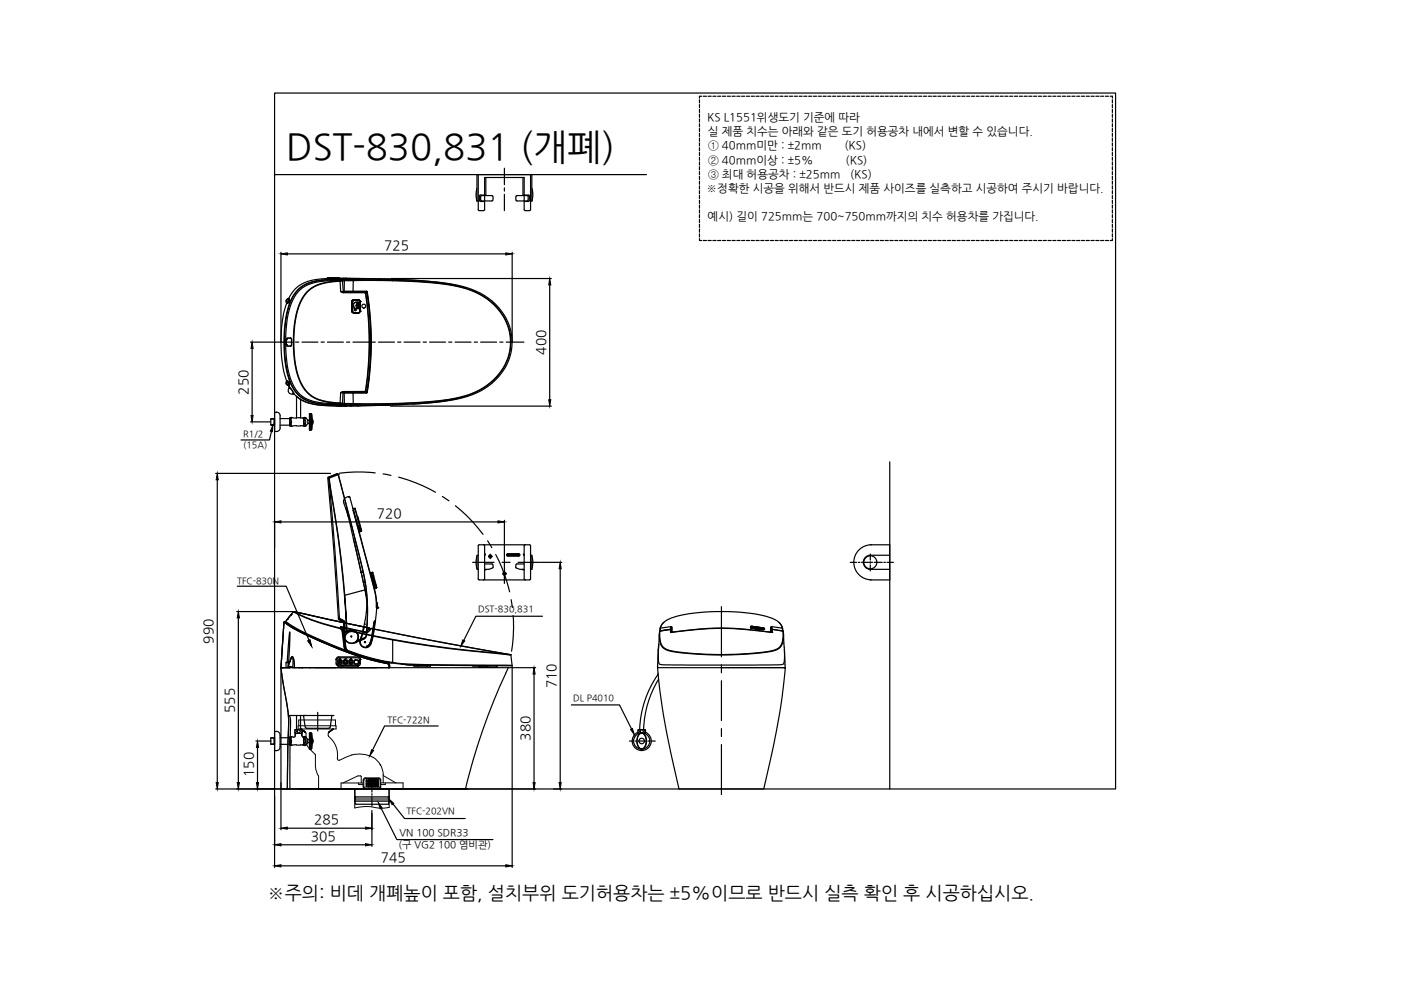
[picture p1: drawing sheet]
<svg xmlns="http://www.w3.org/2000/svg" width="297mm" height="210mm" viewBox="0 0 297 210" stroke-linecap="round" stroke-linejoin="round" font-family="sans-serif">
<!-- layer: 0 -->
<g fill="none" stroke="#000" stroke-width=".25">
<path d="M59.6 53.5v18.9M60.9 53.8h46.3M82.9 59.1h34M108.6 53.5v18.9M53.1 72.5h5.2M53.5 73.9v14.2M116.6 60.4v24.4M53.1 89.5h4.2M57.6 91.5l-.5 1.8h-6M82.8 86.1h34.1M45.7 100.4h24.4M46.1 101.7v64.2"/>
<path d="M58.2 110.3v5.9M59.6 110.7h46M69.6 101.2l2.2 30.1 1.1 .6M69.6 101.2l2-.8 .1 .1v.1l-2 .9 1.8 22.2 .5 7.4-.2 .2M69.8 101.4l.9 6.4a211.9 211.9 0 0 1 2.3 18.4h.1M69.8 101.4l1 6.5a213.8 213.8 0 0 1 2.3 18.3M71.6 100.4l-2 .8M71.7 100.6l2.4 9.2a132.8 132.8 0 0 1 3.5 15.2l-4.5 1.2M71.7 100.6h.1M71.7 100.6l2.9 11a95.2 95.2 0 0 1 3.1 13.4M73.1 106.6h.1M73.3 107.6l.7 2.8 2.6 10.9"/>
<path d="M73.9 105.3h.3l.6 2.5h.5M73.9 105.3a1.01 1.01 0 0 0-1 1.4l.9 2.8M73.9 105.3l.1 .2M74.9 108.1l3.7 14.2a20.2 20.2 0 0 1 1.2 5.4v1.1M74.9 108.1l4.7 17.5 .3 3.2M74.9 114.2l2.7 12.1M74.9 108l1 3.6M75.3 107.9l.9 3.5M75.3 107.9l-.4 .2M75.3 107.8v.1M75.3 107.8l1 3.6M75.8 109.6l.1 .1 .3 1"/>
<path d="M75.9 111.6h-.1M75.9 111.6l.2 .8h.2M76.1 112.4l.1 .4M76.2 112.4l-.1 .1M76.2 110.7l.5 1.8-.1 .1M76.2 110.7l-.1 .1M76.2 111.4l-.4 .2M76.2 111.4v.1M76.2 111.4l.3 .9M76.3 112.4l-.2-.9 .3 1.2M76.3 112.4l.2-.1 .1 .3M76.3 111.4l-.4 .2"/>
<path d="M76.3 112.4l.1 .3M76.3 111.4h-.1M76.4 112.7l-.2 .2M76.6 112.6l-.2 .1M76.6 112.2l-.1 .1M79.6 100.3l-1.1-.1a31.9 31.9 0 0 0-6.5 .1M81.2 100.5l1.7 .3M84.5 101.2l3.6 1.2 4.2 2M93.8 105.3l1.4 .9M96.5 107.2l.1 .1a33.2 33.2 0 0 1 5.8 6M100.2 119.2h4.6M103.4 114.7l.9 1.4"/>
<path d="M105.1 117.6a32.4 32.4 0 0 1 2.9 7.9M106.5 119.2h1.6M106.9 110.3v4.3M106.9 114.7v9M109.8 119.2h4.6M114.5 119.2h4.6M50.2 129.7h12M50.3 124.3h10.4l4.8 11.4M50.5 131v34.9M71.8 131.3l1.1 .6M71.8 131.3h.1M72 131.2l1.1 .5"/>
<path d="M72 131.1l.7 .4 .4 .4M72.8 132l.2 3a1.55 1.55 0 0 0 2 1.4M72.8 132h.1M72.9 131.9v.1M72.9 131.9h.1M72.9 131.9l-.1 .1M72.9 132l.2 2.9a1.51 1.51 0 0 0 1.9 1.4M72.9 131.9l.2-.1-.1 .1M72.9 131.9l.1 .1M73 132h-.1M73 131.9l.1 2.1h.1M73 131.9v.1"/>
<path d="M73.1 131.9h-.1M73.1 131.9l.1 2M73.1 126.2l.5 7.6-.6-7.6M73.2 133.9l-.1 .1a2.12 2.12 0 0 1 2.3 0 1.32 1.32 0 0 1-.4 2.3M73.2 133.9h.1M73.2 134a1.91 1.91 0 0 1 2.5 .2 1.39 1.39 0 0 1-.6 2.1M73.6 133.9h-.4M73.6 133.8l.6-.2a1.44 1.44 0 0 1 1.5 .6 1.44 1.44 0 0 1 .1 1.6M73.6 133.8v.1M75.3 136.2h.1M75.5 136.2h-.2M75.5 136.1v.1"/>
<path d="M75.8 135.8h.1M75.8 135.8l-.5 .4M76.4 135.7h.1M76.6 121.3h.1M76.6 121.3v.1M76.6 121.4h.1M76.6 121.4l.5 2.1M76.7 134.8l-.2 .6M77.1 135.5h.1M77.1 123.4h.1M77.1 123.5a17.2 17.2 0 0 1-.1 10l-.3 1.2M77.1 123.4v.1"/>
<path d="M77.1 123.5h.1M77.1 132.9h.1l-.5 2.1a1.37 1.37 0 0 0 .4 2.2h.6a.99 .99 0 0 1-1.4-.7v-.7zM77.4 132.3h.1M77.5 135.1l-.3 .3-1.7 .7M77.5 135.1h.1M77.6 134.7l-.1 .4-1.7 .7M77.7 134.7h.1M77.7 125l.2 4.9-.3 4.8M77.7 125l.2 4.8-.2 4.9M77.7 134.7l-.4 .7-1.8 .8M77.7 137.2h.1M77.8 137.2h-.1"/>
<path d="M77.8 137.2h.1M77.8 137l.6-.5-.6 .5M77.8 137.2v.1M77.8 137.1v.1M77.8 137.1h.1M77.8 137.1l-.1 .1M77.9 137.2h-.1M78.4 121.3l.3 .1M78.6 121.4l.2 .9M78.6 136.5v.1M78.7 121.4l.7 2.7 .3-.2M78.7 121.4h.1"/>
<path d="M78.8 122.3l.5 1.8h.1M78.8 122.3l.1-.1 .5 1.9M78.8 122.2l-.1 .1M78.9 121.3l.2 .9h-.2l-.2-.8M78.9 121.3l-.2 .1M78.9 121.3l.2 .1 .1 .7M79.1 122.2l.7 2.5M79.2 124.1l.3 .7M79.2 132.4h.1M79.2 122.1l.7 2.4M79.3 122.1h-.2M79.3 132l-.1 .4a12.7 12.7 0 0 1-.8 4.1"/>
<path d="M79.4 131.9l-.1 .5a12.9 12.9 0 0 1-.9 4.1M79.4 131.9l-.1 .5a11.6 11.6 0 0 1-1 4.3l-.5 .4 .1 .1M79.4 131.9l-.1 .1M79.4 131.7v.2M79.4 124.1l.2 .7M79.4 131.6v.3M79.5 131.8v.2a11.4 11.4 0 0 1-1.2 4.9l-.4 .3M79.6 131.8l-.2 .1M79.6 131.8l-.1 .3a10.9 10.9 0 0 1-1.2 4.9l-.4 .3M79.6 131.8h-.1M79.6 124.8l-.2 .1M79.8 128.8h.1"/>
<path d="M79.8 124.7l-.2 .1M79.8 127.8h.1M79.9 128.8l.2 .1M79.9 128.7h.1M79.9 128.8v.1M79.9 127.8h.1M79.9 128.9h.1M79.9 124.5l-.1 .2M79.9 128.9v-1.1l.2 1.1M80 128.1l.1 .7M80.1 128.8h.1M80.1 128.9l-.3 .2-.2 2.7"/>
<path d="M108.4 127.1l.2 1.7M108.8 130.5l.1 1a33.9 33.9 0 0 1-.4 6.6M118.8 120.6v45.3M153 128.6v10.7M54.3 157.1h3.2M54.6 158.5v7.4M59.6 141.7v34.2M59.6 141.6h48.2M61.1 151.7h3.6M64.7 154.1l.3 .3M67.4 151v.6M67.4 151.7v.1"/>
<path d="M67.4 151.9v.5M67.4 152.5v.1M67.4 152.7v.5M67.4 153.4v.1M67.4 153.5v.6M67.4 154.2v.1M67.4 154.4v.6M70 154.1l-.3 .3M107.9 141.6h5.7M108.6 141.1v42.8M113.2 142.9v23M153 140.9v1.7"/>
<path d="M153 144.3v8.5M153 154.5v1.7M153 157.9v10.6M45.7 167.3h15.1M58.2 167.4v16.5M59.6 165.9v1.4h1.3M59.6 179.1h17.9M60.9 175.6h16.6M61.9 167.3h36.4M63.3 167.3h50.3M75.2 167.3l.1 1.6h.1M75.2 169.9h.2"/>
<path d="M75.2 169.6h.2M75.3 169.9l.1 .6h6.9l.2-.6h-.2M75.4 169.2h-.1v.4M78.9 171.8v7.7M82.3 169.2h.2v.4h-.2M82.5 167.3v1.6h-.2M83.3 170.5l2.5 3h12.8M117.4 167.3h1.7M144 167.3h17.9M59.6 183.6h47.6"/>
<circle cx="74.5" cy="134.9" r=".12"/>
<circle cx="77.4" cy="136.1" r=".12"/>
</g>
<g fill="#000" stroke="#000" stroke-width=".21">
<path d="M59.6 53.8l1.3-.2v.5zM107.2 53.6l1.4 .2-1.4 .3zM53.5 72.5l.2 1.4h-.5zM116.6 59.1l.2 1.3h-.5zM53.2 88.1h.5l-.2 1.4zM57.9 90.1l-.1 1.4-.5-.1zM116.3 84.8h.5l-.2 1.3zM46.1 100.4l.2 1.3h-.5zM58.2 110.7l1.4-.3v.5zM105.6 110.4l1.3 .3-1.3 .2zM50.5 129.7l.3 1.3h-.5zM65.3 135.8l.4-.1 .3 1.3z"/>
<path d="M118.8 119.2l.2 1.4h-.5zM54.6 157.1l.2 1.4h-.4zM113.2 141.6l.3 1.3h-.5zM45.8 165.9h.5l-.2 1.4zM50.3 165.9h.5l-.3 1.4zM54.4 165.9h.4l-.2 1.4zM58.2 179.1l1.4-.2v.4zM59.6 175.6l1.3-.2v.4zM77.5 175.4l1.4 .2-1.4 .2zM77.5 178.9l1.4 .2-1.4 .2zM82.5 169.4l1 .9-.4 .3zM113 165.9h.5l-.3 1.4z"/>
<path d="M118.5 165.9h.5l-.2 1.4zM58.2 183.6l1.4-.3v.5zM107.2 183.3l1.4 .3-1.4 .2z"/>
</g>
<!-- layer: 4 -->
<g fill="none" stroke="#000" stroke-width=".25">
<path d="M101.1 39.9l-.2 1.4 .2 1.3M101.4 37v7.5M103 37.6v3.8h-1.2M110.9 37.6v3.8h1.2l.2 .2M112.5 37v7.5M112.8 39.9l.2 1.4-.2 1.3M101.1 42.6v-5.6h11.7v5.6h-.3M101.1 42.6h.3M101.4 44.4l.2 .2M101.6 44.7h.9M101.6 41.6v.9M101.6 42.5l.3 .2"/>
<path d="M101.8 42.7h1M101.9 41.4l-.3 .2M102.8 44.5v-6.9h8.3v6.9M102.8 44.4l-.3 .2M104.5 41.6v.6l-.1 .4h-2.3l-.2-.2v-.7l.2-.2h2.2l.2 .1M109.4 41.6v.6l.1 .4h2.3l.2-.2v-.7l-.2-.2h-2.2l-.2 .1M111.1 42.7h.9M111.2 44.4l.2 .2M111.3 44.7h1M112.2 41.6v.9M112.3 42.5l-.2 .2M112.5 44.4l-.2 .2"/>
<path d="M57.4 90.1h.8zM57.4 88.8v1.3M57.5 88.8h.7zM58.1 88.8v1.3M58.2 88.8v1.3M58.6 87.4h-.4v4.1h.4M58.6 87.4h.1M58.6 91.5h.1M58.6 87.4a.75 .75 0 0 1 .8 .7M59.4 88.2v2.5M59.4 88.8h2M59.4 90.7a.75 .75 0 0 1-.8 .8"/>
<path d="M61.4 90.3l.4 .1 .7-.1h1.9M61.5 90.3l.2-.4 .1 .5M61.6 89.1a.31 .31 0 0 1 .2 .3 .31 .31 0 0 1-.2 .3zM61.8 88.5l-.1 .4-.2-.3M62.9 84v4.6M63.7 84.6v4M64.4 88.6h.4l.5 .5M64.5 88.5l.1 .4 .2-.3M64.5 89.1a.32 .32 0 0 1 .3 .3 .32 .32 0 0 1-.3 .4zM64.8 90.3l-.2-.3-.1 .4M65.3 89.1v.7h.3M65.3 89.1h.1"/>
<path d="M65.3 89.8v.1M65.3 89.1h.3M65.3 89.8l-.5 .5-.3 .1-.1-.1v-1.7l-2.5-.1a.35 .35 0 0 0-.5 .3v1.5v-.2h-2M65.7 87.7h.1M65.7 87.7l-.1 3.5h.1M65.7 88.7h.2M65.7 90.2h.2M65.7 88.6h.2M65.7 87.7v3.5M65.7 88.1h.2M65.7 88h.2M65.7 87.9h.2"/>
<path d="M65.7 87.8h.2M65.7 90.4h.2M65.7 90.3h.2M65.7 89.9h.2M65.7 90h.2M65.7 90.1h.2M65.7 89.5h.2M65.7 89.6h.2M65.7 89.7h.2M65.7 89.8h.2M65.7 89.4h.2M65.7 89.3h.2"/>
<path d="M65.7 89.2h.2M65.7 89.1h.2M65.7 89h.2M65.7 88.9h.2M65.7 88.8h.2M65.7 88.5h.2M65.7 88.4h.2M65.7 88.3h.2M65.7 88.2h.2M65.7 90.8h.2M65.7 90.9h.2M65.7 91h.2"/>
<path d="M65.7 91.1h.2M65.7 90.5h.2M65.7 90.6h.2M65.7 90.7h.2M65.7 91.2h.1M65.9 87.8h.2l.1 1.7-.1 1.6h-.2M65.9 87.8v3.3M66 87.8v3.3M66.1 87.8v3.3M66.2 88.9l.2 .5-.2 .6M101.1 117.9l-.2 1.3 .2 1.4M101.4 117.7h-.3v3h.3"/>
<path d="M102.5 115.5l.3 .2v7l-.3 .2M102.8 117.5h.1v.2h-.1M102.8 119.6h1.5M104.3 119.5l.2 .2v.7l-.8 .3h-.9M107.4 117.5l.3-.1h2.3l.2 .3-.2 .2h-2.3l-.3-.1zM107.7 117.5h2.3M107.7 117.5l-.2 .2 .2 .1h2.3l.1-.1-.1-.2M109.6 119.6h1.5M109.6 119.5l-.2 .4v.5l.8 .3h.9M111.1 117.5h-.1v.2h.1M111.4 115.5l-.3 .2 .1 7 .2 .2M112.5 117.7h.3v3h-.3"/>
<path d="M112.8 117.9l.2 1.3-.2 1.4M184.5 115.5h4.1v7.5h-4.1M184.7 115.5a3.7 3.7 0 0 0-3.7 3.7 3.7 3.7 0 0 0 3.7 3.7M188.6 117.7h-4.1a1.49 1.49 0 0 0-1.5 1.5 1.49 1.49 0 0 0 1.5 1.5h4.1M101.6 123h10.7M101.6 122.9l-.2-.2v-7l.2-.2 10.8 .1 .1 7.1-.2 .2M103.1 120.7l-.3 .1M110.8 120.7l.3 .1M57.4 156.5l.8-.1-.8 .1v1.3h.8h-.8M58.1 156.4v1.4M59.4 158.4a.85 .85 0 0 1-1.2 .8v-4.1a.86 .86 0 0 1 1.2 .7v2.6M59.4 157.8h2"/>
<path d="M59.4 156.4h2M61.4 157.9l.3 .2 .8-.2h1.9M61.4 156.3v1.5M61.4 157.8h.1M61.5 158l.2-.4 .1 .5M61.6 156.8a.31 .31 0 0 1 .2 .3 .31 .31 0 0 1-.2 .3zM61.8 156.2l-.1 .4-.2-.4M62.5 154.8l.3 .3-.3 .3M62.7 155.5l-.1 .3M62.7 155.8l-.1 .1M62.9 154.7h-.3l-.1 .2 .1 .6M62.9 151.7v3h1.1l.1 .5-.1 .3"/>
<path d="M63.7 151.7v3M63.9 155.5l.1 .3M63.9 155.8l.1 .1M64.1 154.8l-.3 .3 .3 .3M64.2 156.3l.1 .1M64.3 156.4h.1M64.3 157.9h-.1M64.3 157.9h.1M64.3 156.3l-.2-.2-.1-.6h-1.4l-.1 .7h-.8l-.3 .1M64.4 156.3l-.1 .1M64.5 156.2l.1 .4 .2-.4M64.5 156.8a.32 .32 0 0 1 .3 .3 .32 .32 0 0 1-.3 .3z"/>
<path d="M64.8 158l-.2-.4-.1 .4M64.9 156.4l.3 .4M64.9 156.3l-.2-.1-.3 .1v1.7l.3 .1 .3-.3M65.2 156.8v.6h.4M65.2 157.4v.1M65.2 156.8h.4M65.3 157.5l-.3 .3M65.6 155.4v3.5zM65.7 155.4h.1M65.7 158.8h.1M65.7 156.5h.2M65.7 157.8h.2"/>
<path d="M65.7 156.4h.2M65.7 157.9h.2M65.7 156.3h.2M65.7 155.5h.2M65.7 156.8h.2M65.7 155.8h.2M65.7 155.7h.2M65.7 155.6h.2M65.7 155.4h.2M65.7 158h.2M65.7 158.1h.2M65.7 157.6h.2"/>
<path d="M65.7 157.7h.2M65.7 157.2h.2M65.7 157.3h.2M65.7 157.4h.2M65.7 157.5h.2M65.7 157.1h.2M65.7 157h.2M65.7 156.9h.2M65.7 156.7h.2M65.7 156.6h.2M65.7 156.2h.2M65.7 156.1h.2"/>
<path d="M65.7 156h.2M65.7 155.9h.2M65.7 158.5h.2M65.7 158.6h.2M65.7 158.8h.2M65.7 158.7h.2M65.7 158.2h.2M65.7 158.3h.2M65.7 158.4h.2M65.9 155.4l.1 .1a4.7 4.7 0 0 1 .1 2.8l-.1 .5M65.9 155.4v3.4M66 158.8h-.1"/>
<path d="M66.1 155.5v3.3M66.2 156.5l.2 .6-.2 .6M133.5 157.1h.8M134.7 157.1h.3M135.2 155.3a2.02 2.02 0 0 0-.7 3.1 2.02 2.02 0 0 0 3.1 0 2.02 2.02 0 0 0-.7-3.1M135.3 154.8l.2 .3-.2 .3M135.3 154.7h1.5l.1 .5-.1 .3M135.3 157.1h1.7M135.4 154.7l-.2 .5 .2 .3M135.4 155.5h.1M135.4 155.7a.79 .79 0 0 1 .9-.3 .79 .79 0 0 1 .6 .7 2.3 2.3 0 0 1-.5 2.6 .99 .99 0 0 1-1.3-1 2.47 2.47 0 0 1 .3-2zM135.5 155.5l-.2 .1"/>
<path d="M135.5 155.7a.76 .76 0 0 1 .8-.2 .76 .76 0 0 1 .5 .7 2.13 2.13 0 0 1-.6 2.6 1.44 1.44 0 0 1-1.1-2zM136.6 155.5l.1 .1M136.7 155.5h.1M136.8 154.8l-.2 .3 .2 .3M137.4 157.1h.3M138.1 157.1h.8M139.5 142.9a21.8 21.8 0 0 0-3.9 11.8M139.6 144a21.8 21.8 0 0 0-3.1 10.6"/>
<circle cx="103.9" cy="118" r=".33"/>
<circle cx="103.9" cy="118" r=".16"/>
<circle cx="184.5" cy="119.2" r="1.39"/>
<circle cx="107" cy="121.6" r=".33"/>
<circle cx="107" cy="121.6" r=".16"/>
<circle cx="63.3" cy="155.1" r=".33"/>
<circle cx="136" cy="155.1" r=".33"/>
<circle cx="136.1" cy="157.1" r="1.73"/>
<circle cx="136.1" cy="157.1" r=".58"/>
</g>
<!-- layer: 1 -->
<g fill="none" stroke="#000" stroke-width=".25">
<path d="M68.2 59.4a7.1 7.1 0 0 0-7 5.4 29 29 0 0 0 .4 16.5 7.1 7.1 0 0 0 6.6 4.4M68.2 59.4h.1M68.3 59.4a7 7 0 0 0-6.6 4.4 28 28 0 0 0 0 17.5 6.7 6.7 0 0 0 5.6 4.2l1 .1M69 59.2h.1M69 59.2h.2M69.1 59.1h.2M69.2 59.1h.1M69.2 59.2h.1M69.2 59.1v.1M69.2 59.1l-.2 .1M69.2 59.4h.1M69.3 59.1h.1"/>
<path d="M69.3 59.2h.1M69.3 59.1a9.1 9.1 0 0 0-6.7 2.2l-1.4 2M69.3 59.1l.1 .1M69.3 59.4h.1M69.3 59.2h-.1M69.4 59.2h.8M69.4 59.1h.1M69.4 59.1v.1M69.4 59.1l.1 .1M69.4 59l-.1 .1M69.5 59h.3M69.5 59.2h.7"/>
<path d="M69.5 59l.1 .1M69.5 59.2h-.1M69.5 59h.1M69.6 59.1h.5M69.6 59.1l-.1 .1M69.6 59.1h.1M69.8 58.9l-.5 .2M70.1 59.1l.1 .1M70.2 59.2h.1M70.3 59.1h-.4M71.4 58.9l.6 .1M71.4 59h-1.9"/>
<path d="M71.4 59h.4M71.4 58.9h.4M71.4 58.9v.1M71.6 59h.2M71.6 59l.4 .1M71.6 59l-1.5 .1M71.7 59.1h.1M71.7 59.1l-1.5 .1M71.7 59.2h-1.5M71.7 59h-2.1h2.2M71.7 59h.1M71.8 59l-2.2 .1"/>
<path d="M71.8 58.9v.1M71.8 59l.2 .1M71.8 58.9l.2 .1M71.8 58.9l-2.4 .1M72 59l10.5 .2M72 59h.1M72 59.1h-.3M72 59.1h.1M72 59h.4M72 59v.1M72 59.1l-.3 .1M72.1 59.5v.1"/>
<path d="M72.1 59.5a10 10 0 0 0-7 2.3 13.1 13.1 0 0 0-2.8 8.3 21.3 21.3 0 0 0 1.7 11.7 7.1 7.1 0 0 0 5.8 3.5l2.3 .2M72.1 59.6a10.1 10.1 0 0 0-6.9 2.3 13.1 13.1 0 0 0-2.8 8.2 21.1 21.1 0 0 0 1.7 11.7 6.9 6.9 0 0 0 5.7 3.4l2.3 .2M72.1 59.6l.1 2.2M72.4 59.1h.5M72.4 59.1h.1M72.5 59.5l.1 .1M72.5 59.5h-.4M72.6 59.1h.6M72.6 59.6h-.5M72.6 59.6l.2 2.2M72.6 59.1h.1M72.6 59.1h.3"/>
<path d="M72.6 59.1h-.2M72.8 59l-.4 .1M72.8 59l.4 .1M72.8 59l3.1 .1M72.9 59.1h.1M72.9 59.4h.1M72.9 59.4l-.4 .1M72.9 59.4l.1 .1M72.9 59.1h3.5M72.9 59.1h.3M73 59.1h.1M73 59.1h.3"/>
<path d="M73 59.5h1.9M73 59.5h.1M73 59.7v2.1M73 59.5v.2M73 59.5l-.4 .1M73 59.4a17.2 17.2 0 0 0-8.3 1.3 8.5 8.5 0 0 0-3.7 6.2 28.4 28.4 0 0 0 .8 13.9 6.6 6.6 0 0 0 6 4.6l5.2 .2M73 59.5v.1M73.1 59.1h.1M73.1 59.4h-.1M73.1 59.4h1.8M73.1 59.2l-4.8 .2M73.1 59.4h.1"/>
<path d="M73.1 59.1h.3M73.2 59.1h.1M73.2 59.4h-.1M73.3 59.2l-.2 .2M73.3 59.1h.1M73.3 59.2h10M73.3 59.2h.1M73.3 59.1h-.2M73.3 59.1h.6M73.4 59.1h.1M73.5 59.1h.1M73.5 59.1h-.2"/>
<path d="M73.6 59.1h.7M73.6 59.1h.1M73.7 59.1h.1M74 59.1h.1M74 59.1h.3M74.1 59.1h.1M74.2 59.1h.1M74.3 59.1h.1M74.3 59.1h.2M74.4 59.1h-.1M74.5 59.1h1.4M74.5 59.1h.1"/>
<path d="M74.5 59.1h1M74.6 59.1h.1M74.7 59.1h.1M74.9 59.4h8.4M74.9 59.4v.1M75 59.1h.1M75.5 59.1h.1M75.5 59.1h-.3M75.7 59.1h.1M75.8 59.1h.1M75.9 59.1h.3M75.9 59.1h.5"/>
<path d="M75.9 59.1h.1M76.2 59.1h.1M76.2 59.1h.2M76.4 59.1h.1M82.5 59.2a65.3 65.3 0 0 1 15.4 1.6l1 .3M82.5 59.2h-10.9l-3.4 .2M83.3 59.2a60.5 60.5 0 0 1 15.7 1.8 12.7 12.7 0 0 1 9.5 10l.1 1.5M83.3 59.4a69.9 69.9 0 0 1 14.6 1.5 12.9 12.9 0 0 1 10.2 9.6l.2 2M83.3 59.4v.1M83.3 59.2v.2M83.3 59.5h-8.4v2.2M83.3 59.5a61.4 61.4 0 0 1 15.5 1.7 12.6 12.6 0 0 1 9.3 9.8l.1 1.5"/>
<path d="M60.7 72h.1M60.7 73.1h.1M60.7 64.1l.1 .2M60.7 73.1l.2 .3h.8M60.7 64.1l.1 .1M60.7 72v1.1M60.8 64.3a29 29 0 0 0 0 16.5M60.8 64.3v.1M60.8 64.2v.2M60.8 71.8l.8-.1 .2 .2v1.2l-.1 .3h-.7l-.2-.2zM60.9 64.2h.1M61.1 63.4l-.4 .3v.4"/>
<path d="M61.1 64.1l-.3 .1M61.1 64.1l-.2 .2M61.1 64.1h.1M61.1 63.4v.1M61.1 63.4l-.4 .3 .1 .5M61.1 63.4l-.3 .3v.4M61.2 63.4l.1 .3M61.2 63.4h.1M61.2 63.4l-.1 .1M61.2 63.4l.1 .2M61.2 63.3l-.1 .1M61.2 63.3h.1"/>
<path d="M61.2 63.4a.48 .48 0 0 1 .2 .6 .48 .48 0 0 1-.5 .3M61.3 63.3l-.2 .1M61.3 63.3l-.1 .1M61.3 63.7l.1 .2-.3 .2M61.3 63.6l.1 .5h-.3M61.3 63.6v.1M61.3 63.6l.1 .4-.3 .1M61.7 71.7h-.8l-.2 .3M72.2 61.8l.6 .3h4.4l.3 .1M72.2 61.8l.6 .2M72.8 61.8l.2 .2M72.8 61.8h-.6"/>
<path d="M72.8 62h.2M72.8 62l.1 .1M73 61.8h-.2M73 61.8h1.8M73.2 61.8l.2 .1M74.2 62h-.3h.3M74.2 62h.1M74.2 61.9l-1.2 .1M74.2 61.9v.1M74.2 61.9h3.6M74.2 62l.1 .1M74.3 61.9l-.1-.1v.1"/>
<path d="M74.3 62h.6h-.4M74.5 62h.1M74.6 66l.1 .3M74.6 63.9v2.1M74.6 66l.4 .3M74.6 63.9h.1M74.6 66h.1M74.7 63.9h.1M74.7 66h.1M74.7 66v.2M74.7 63.9v2.1M74.8 61.8l3 .1"/>
<path d="M74.9 61.7l-.1 .1M74.9 61.7l-1.9 .1M74.9 61.7h2.8M74.9 63.6l-.3 .3M75 63.6h.1M75 66.3h.1M75 66.3h1M75 63.6l-.4 .3M75.2 65.6h.1M75.3 65.7h.1M75.3 65.5l-.1 .1M75.3 65.5h.1"/>
<path d="M75.4 65.7l-.1 .1M75.5 64.9h.1M75.5 64.9a.27 .27 0 0 1 .3-.1 .27 .27 0 0 1 .2 .3 .49 .49 0 0 0-.6 .6M75.6 65.3l.1-.2 .2 .3zM75.6 64.8v-.3l.4-.2-.1-.2a.65 .65 0 0 0-.7 .1 .65 .65 0 0 0-.2 .7l.3 .9M75.6 64.8l-.1 .1M75.7 64.8l.3-.1-.2-.3h.2l-.1-.3a.78 .78 0 0 0-.9 .3 .78 .78 0 0 0 .1 .9l.2 .5M75.7 64.8h.3v.3h-.3l.3 .1v.2h-.5l-.1 .3M75.7 64.5h.2v.2zM75.7 64.6h.1M76 63.6h-1l-.4 .3M76 66.3h.1"/>
<path d="M76 63.6h.1M76 63.6h-1.1l-.2 .3M76 63.6l.3 .3M76 63.6l.4 .3M76 63.6h-1M76 66.3l.4-.3-.2 .3-1.2 .1M76.3 63.9h.1M76.3 66h.1M76.3 66l-.1 .2M76.3 63.9v2.1M76.3 66l-.3 .3M76.4 63.9v2.1"/>
<path d="M76.4 63.9h.1M77.3 62.1l.2 .1M77.5 62.2a74.2 74.2 0 0 1 .8 10.3M77.5 62.2a66.7 66.7 0 0 1 0 20.7M77.5 62.2h.3M77.6 62.2h-.1M77.7 61.7v.1M77.7 61.7l.2 .2M77.8 62h-5M77.8 61.9a69.1 69.1 0 0 1 0 21.3M77.9 61.9a66.9 66.9 0 0 1 .8 10.6M77.9 61.8l-.1 .1"/>
<path d="M78.3 72.5a74.2 74.2 0 0 1-.8 10.4M78.3 72.5h.4M78.7 72.5a67.4 67.4 0 0 1-.8 10.7M108.3 72.5a12.2 12.2 0 0 1-8.6 11 37.1 37.1 0 0 1-10.6 1.8l-5.8 .3M108.3 72.5a11.6 11.6 0 0 1-6.7 10.3 25.9 25.9 0 0 1-10.5 2.4l-7.8 .4M108.3 72.5h.3M108.6 72.5a11.9 11.9 0 0 1-7.7 10.9 32.7 32.7 0 0 1-11.7 2.2l-5.9 .2M60.7 80.9v.5l.4 .3M60.8 80.8l-.1 .1M60.8 80.9h-.1M60.8 80.9l-.1 .5 .4 .3M60.8 80.7v.2"/>
<path d="M60.8 80.7l.1 .2M60.8 80.7v.1M60.8 80.9v.5l.3 .2M60.9 80.9l.2 .1M60.9 80.9h.1M60.9 80.9a.4 .4 0 0 1 .5 .2 .4 .4 0 0 1-.2 .5l.1 .2M60.9 80.9h-.1M61.1 81a.27 .27 0 0 1 .3 .1 .27 .27 0 0 1-.1 .3M61.1 81.7l.1 .1M61.1 81h.1M61.1 81.7h.1M61.1 81l.3 .1-.1 .3 .1-.3-.3-.1"/>
<path d="M61.1 81.7l.2 .1M61.1 81.6v.1M61.1 81.6h.1M61.2 81.6h.1M61.2 81.6l.1 .2M61.2 81.8l.1 .2M61.2 81.8h.1M61.2 82.3l.5 .2 .2 .3 .2 .4v.3M61.2 82.3a.77 .77 0 0 0 0 .9 .77 .77 0 0 0 .9 .3M61.3 81.4l-.1 .2M61.3 82l1.1 1.6M61.3 82l-.1 .3"/>
<path d="M62.1 83.5l.3 .1M62.4 83.6a8.3 8.3 0 0 0 5.9 2.4l3.9 .1 10.3-.2M62.9 84a9.3 9.3 0 0 0 6.2 2h2.2M68.2 85.8l1.5 .1zM68.2 85.7l3.4 .2h10.9M68.3 85.6l4.8 .2v-.1M68.3 85.6l-.1 .1M69.7 85.8v.1M71.3 86l.5 .1M71.3 86h.2M71.3 86h.1M71.5 86h.3"/>
<path d="M71.5 86h.1M71.8 86h.1M71.8 86h-.5M71.8 85.9v.1M71.8 86v.1M71.8 86h1.4M71.8 86h.2M71.8 86h.4M71.9 86h.1M72 86h.1M72 86h.2h-.2M72 86h.2"/>
<path d="M72.1 86h-.1M72.1 85.5l.4 .1M72.1 85.4v.1M72.1 85.4l.5 .1M72.2 86h.1M72.2 83.3h.5M72.2 83.3l-.1 2.1M72.3 86h.1M72.4 86h-.2M72.5 86h.1M72.5 85.9v.1M72.5 86h-.3"/>
<path d="M72.5 85.6h.4M72.6 85.5l-.1 .1M72.6 85.5l.4 .1M72.7 83.3h.3M72.7 83.3l-.1 2.2M72.8 83.1h.1M72.8 83.1h5h-1M72.8 83.1l-.6 .2M72.9 83l-.1 .1M72.9 86h.1M72.9 86h-.4M72.9 83.1l-.2 .2"/>
<path d="M72.9 85.6h.1M72.9 83.1h.5M73 83.3v2M73 86h.1M73 86h.3M73 85.4v.2M73 85.6h-.1M73 85.6l.1 .1M73 85.5v.1M73 83.2v.1M73.1 86h.1M73.1 85.7l.2 .1"/>
<path d="M73.1 85.7h.1M73.1 85.6h.1M73.1 85.7l.2 .2M73.1 85.9h.2M73.1 86h.3M73.2 86h.1M73.3 85.8h.1M73.3 86h.1M73.3 86h1M73.4 86h.1M73.4 86h-.1M73.4 83.1h.8"/>
<path d="M73.4 83.1l-.2 .1M73.5 86h-.6M73.5 86h.1M74 83.1h.2zM74.2 86h.1M74.2 83.1h.1M74.2 83.1h.7zM74.2 83.1l2.8 .1M74.2 83.1v.1l.1-.1M74.3 83h-1.6l-.5 .3M74.3 86h.1M74.3 83l-.1 .1"/>
<path d="M74.3 86h.2M74.4 86h-.1M74.5 86h.1M74.5 86h.2M74.5 86h-.2M74.5 86h.3M74.6 86h-.1M74.8 83.2l-1.8 .1M74.9 85.7h-1.8M74.9 85.6h-1.9M74.9 85.6h.1M75.2 86h-.4"/>
<path d="M75.2 86h.1M75.2 86h.7M75.2 86h1M75.6 86h.1M75.8 86h.1M75.9 86h.1M75.9 86l-4.1 .1M76.2 86h-.3M76.2 85.9v.1M76.2 86h.2M76.4 86h-.2M76.4 86h-.5"/>
<path d="M76.4 86h-4.6M76.4 86h.1M76.5 83.2h.1M76.5 83.2h.4M76.6 83.1v.1M76.6 83.1l-.1 .1M76.8 83.1v.1M76.9 83.2h.1M77 83.2h.1M77.3 83l-.1 .1M77.5 82.9l-.3 .1h-2.9M77.5 82.8l.1 .1"/>
<path d="M77.5 82.9l-.3 .2M77.5 82.9h.3M77.7 83.2v.1M77.7 83.3h-2.8v2.3M77.8 83.2h-4.8M77.8 83.2h-.9M77.8 83.2h.1M77.9 83.2l-.2 .1M82.5 85.9h.1M83.3 85.6l-8.4 .1M83.3 85.8l-10 .1M83.3 85.6v.2"/>
<path d="M83.3 85.6h.1M83.3 85.6h-8.4M85.4 85.8l-9.6 .2M98.9 83.9a43.9 43.9 0 0 1-11.6 1.8M103.6 118h.7M103.9 117.5v.9M180.3 119.2h1.3M182 119.2h.3M182.7 119.2h1.6M184.5 117.5v1.2M184.5 119.1v.3M184.5 119.8v1.3"/>
<path d="M184.7 119.2h.3M185.4 119.2h1.7M187.4 119.2h.3M188.1 119.2h1.3M60.3 131.8l-.7 9.8M60.6 132.2l2.9 1.7 4.7 2.2M60.8 131.4l-.1 .2M61 131.3h.1M61 131.3h-.1M61.6 130.5h.1M61.6 130.5l-.6 .8M61.8 130.2l.4-.5 .4 .2a30.3 30.3 0 0 0 7.2 2.8l2.6 .8 .7 4.2"/>
<path d="M61.8 130.2l-1.2 1.5M61.8 130.2h.1M61.8 130.2l-.2 .3M61.8 130.2l-1.1 1.4M62.2 129.7l.5 .2a31.5 31.5 0 0 0 7.1 2.7l2.3 .6 .1-.3 .4 .2 .1 .3h.2l-.1-.3M67.5 135.7l1.3 .6M68.2 136.1a62.6 62.6 0 0 0 14 4.6 .67 .67 0 0 1 .3 .9M68.2 136.1l5.8 2.2M68.3 136l-5.8-2.7-2.2-1.5h.4a21.4 21.4 0 0 0 4.6 2.7l7.8 3.3M69.8 136.7v.1M70.2 136.9l1.8 .7M70.4 137h.1"/>
<path d="M71.3 139.8h.1M71.3 139.8v.9M71.6 139.6l4.4-.1a1.27 1.27 0 0 1 .2 1.2l-.2 .3h-4.3a1.28 1.28 0 0 1-.2-1.3zM71.7 140h.8v.7h-.8zM71.8 137.5v.1M71.8 139.3h4.1M71.8 139.3l-.5 .2v.3M72 139.6l.2 .2zM72.1 133.3l.4 .1 .1 .4 .1-.4 .5 3.7h-.2l-.5-3.3M72.2 133.4v.1M72.8 133.1l-.6-.2 5 1.1a1.11 1.11 0 0 0 1-.8l-15.9-3.5 16 3.5 .2 .3M72.8 133.1l1.7 .4"/>
<path d="M72.9 133l-.1 .1M72.9 137.1l.3 .5M72.9 133.4l.2 1.1M73 135.1h.1M73 135.6l.2 1.7M73.1 138v-.2l.9 .6M73.1 135.6h-.1M73.2 139.6l.1 .2zM73.2 137.6l.3 .5 .5 .3M73.2 137.6l-.1 .1 .1 .2M73.2 137.1h.1M73.3 137.6l.6 .7 .3 .1 .1-.2"/>
<path d="M73.3 137.2h-.1M73.5 137.9l-.3-.6a.96 .96 0 0 0 .7 .8v-.1M73.6 134.3a1.43 1.43 0 0 1 1.3-.4l8.4 1.8v4.8a41.9 41.9 0 0 1-9.6-2.6l-.4-.7a3.1 3.1 0 0 1 0-2.6zM73.9 138.3h.1M74 138.3l4 1.4 4 1M74 138.4h.1M74 138.4h.2M74.2 133.4v.1M74.3 133.3v.1M74.3 138.2l-.1 .2M74.3 139.6l.2 .2zM74.9 133.5l3 .6 .8-.9 10.6 2.2 18.9 3.4-1.6-.2a241.9 241.9 0 0 1-31.7-4.7z"/>
<path d="M74.9 133.5a1.63 1.63 0 0 0-1.9 2.1M74.9 133.9v-.1a1.57 1.57 0 0 0-1.9 1.8M75.9 139.3h.3l.2 .5M76.4 139.8h.1M76.4 139.8v.9M77.3 134h.1M77.4 134l.2 .1M77.5 134h.1M77.7 139.6l1.2 .3M77.9 134.1h-.1M78.5 133.5l-.2-.3-.8 .8M78.6 133.3l-.9 .8"/>
<path d="M78.7 133.2l14.7 3 14.7 2.6M83.3 135.6v.1a321.4 321.4 0 0 0 23.9 3l1.1 .2-.1-.1M106.6 121.7h.7M106.9 121.2v.9M108.2 138.8h.1M108.3 138.9l.3 2.2M139.7 136.6l-.3 5M139.8 134.4l-.2 5.4a.9 .9 0 0 0 .5 1.1l20.9 .1a16.2 16.2 0 0 0 5.1-.3l.2-2-.2-4.3M139.9 133.8l2.3-.3v.6a67.4 67.4 0 0 1 21.5 0v-.6l2.3 .3a3.4 3.4 0 0 1-1.5 3.9l-.2 .1a67.2 67.2 0 0 1-21.5 .3 2.85 2.85 0 0 1-2.9-3.4zM140 133.2l2.4-.3 .1 1.1h.1M140 133.2v.6M140.7 132l-.4 .5-.4 .7"/>
<path d="M142.2 133.4v.1M142.2 134.1h.1M142.2 133.4v.7M142.2 133.5l-2.3 .3M142.3 134.1h.1M142.4 133.1v1zM142.4 133.4l-2.4 .4M142.4 133.1l-.2-.2v.5M142.5 134l-.1 .1 .2-.1M142.5 133.3l-.1 .1M142.5 133l-.1 .1M142.6 134h.1"/>
<path d="M142.6 134a63.4 63.4 0 0 1 20.7 0M153 129.7h.1M153 129.7a27.6 27.6 0 0 1 11.3 1.7 2.62 2.62 0 0 1 1.5 1.8l-2.1-.3h-.3v.4M153 129.7a27.9 27.9 0 0 0-11.4 1.7 2.76 2.76 0 0 0-1.6 1.8M159.1 132.9v.2l.4 .1M159.1 132.9h.1M159.2 133.1h.1M159.2 132.9h.1M159.2 132.8v.3M159.2 133.1l.3 .1M159.2 132.9l2.4 .2M159.2 132.9v.2"/>
<path d="M159.5 133.2h.1M159.5 132.8h.1M159.5 133.2l1.1 .1M159.5 132.8l2.1 .3M159.5 133.2l.9 .1zM159.5 132.8h-.3M159.6 133h.2M159.6 133l.2 .1M159.6 133h.1M159.7 133l1.7 .2M159.7 133h-.1M159.7 133h.1"/>
<path d="M159.8 133.1l.2 .1M159.8 133l.7 .3h.2l-.1-.1M159.9 133h.1M160 133h.1M160 133.2h.1M160 133.2h.4M160.1 133.2h.2M160.2 133.4l.4-.1 .4 .3M160.2 133.4l.5 .2 .3-.1M160.4 133.2h.1M160.4 133.2h.3M160.6 133.2h.1"/>
<path d="M160.7 133.4l.9 .1M160.7 133.2l.1 .1M160.7 133.2h.3M160.7 133.3h.4M160.7 133.3h.1M160.8 133.4l1.1 .1M160.8 133.4l.8 .1M160.9 133.2h.1M160.9 133.2l.2 .1M160.9 133.2l.1 .1M161 133.2h.1M161 133.2l.2 .1"/>
<path d="M161 133.3h.1M161.1 133.3l.3 .1M161.2 133.3h.1M161.4 133.2v.1M161.4 133.3h.1M161.4 133.3h-.2M161.4 133.3v.1M161.4 133.4h.1M161.6 133.1h.1M161.6 133.5h.1M161.6 133.1l.2 .1M161.6 133.1l.3 .1"/>
<path d="M161.8 133.2h.1M161.8 133.2l.1 .1M161.8 133.2v.3M161.9 133.5h.1M161.9 133.2h.1M161.9 133.2v.3M161.9 133.4l-.3 .1M163.3 134l.2 .1M163.3 134h.1M163.4 133.3v.7h-.1M163.4 133l.1 .1M163.4 133.3l.1 .1"/>
<path d="M163.4 134l.1 .1M163.5 134.1h.1M163.5 133.1v1zM163.5 133.7l.2 .1M163.5 133.1l.2-.2v1.2M163.5 133.4v.7M163.6 134.1h.1M163.7 133.4l2.3 .4M163.8 133.4l-.1 .1M163.8 134.1h-.1M165.1 132l.6 .6 .2 .6M165.8 133.2l.2 .6z"/>
<path d="M166 133.8l.1 .1zM166.1 133.9a3.6 3.6 0 0 1-1.2 3.8l-.6 .2a70.1 70.1 0 0 1-21.6 .3 2.75 2.75 0 0 1-2.9-3l.1-1.4-.1 .1M166.3 137.8l.2 3.8h-.2M59.6 141.6l.6 4.2a34.5 34.5 0 0 1 .8 12.2l-.1 9.3h.6M59.6 141.6h1M59.6 141.6l.6-9.7 1.4 1a84.1 84.1 0 0 0 20.8 8l.1 .7M59.6 141.6h.1M59.6 141.6h.6M59.7 142.7l.5 3.1a34.5 34.5 0 0 1 .8 12.2l-.1 9.3h.6M59.7 141.6h.9M60.7 140.4h.5M60.7 140.4v.1"/>
<path d="M60.8 140.4l.7-6.4-.2 6.5M60.9 140.4h.1M61.1 141.3l.8-1.9 .2 .6v1.5l.2 .1M61.1 140.4l-.5 .1v1.1M61.2 140.4h.1M61.2 140.4l.1 .1M61.2 141.5l-.1-.2 1 .2M61.3 141.5l-.1 .1M61.3 140.5h-.2v1.1M61.3 140.5v.4M61.3 141.5h.2M61.4 151.7a9.6 9.6 0 0 1 .1 4.2v11.4"/>
<path d="M61.4 141.5l-.8 .1M61.4 141.5v-.2l.8 .3M61.4 141.4v.1M61.5 140.3l.3-.9 .2-.1 .3 .8 .1 1.5h20.1M61.6 141.4l-.1 .2M62 141.5h.2M62.6 141.6h.1M63.3 141.5h.1M63.3 141.6h.1M63.4 141.6h.1M63.8 154.6l.9 .6-.9-.6M63.9 141.6h.1"/>
<path d="M64 141.6h.1M65.7 141.6h.1M66.8 141.6h4.4M69.7 155.2l.9-.6-.9 .6M70.6 154.6l-.9 .6M71.3 140.6v.3l.5 .3M71.3 140.9h.1M71.5 141.1l.3 .1M71.8 141.2h4.1M72.1 141.6h.1M72.2 141.6h.3M72.3 141.2h.1"/>
<path d="M72.7 141.2h.1M73.3 141.6h.1M73.5 141.6h6.4M74.4 141.6h.1M76 141.2h-.1M76.4 140.6l-.2 .5-.3 .1M80.5 140.3h.1M80.6 140.1l-.1 .2M82 140.7h.1M82 140.6l.5 .2 .1 .4-.2-.4zM82.1 140.6l.5 .4M82.3 140.4l-.2 .2-.9-.2"/>
<path d="M82.3 141.6h.1M82.3 140.7l.2 .2M82.4 140.9h.1M82.4 141.6h.1M82.5 141.2h.1M82.5 141.2l.1 .4M82.6 140.5v.6M82.6 140.5h.1M83 140.5l-4.6-.9-4.5-1.5a43.9 43.9 0 0 0 17.3 2.9l15 .2 2.4-.1-9.6-.1a131.6 131.6 0 0 1-15.7-.5l-.1 .1M85.2 140.8l2.5 .2M85.6 140.9l4.9 .1M87.7 141l.1 .1"/>
<path d="M87.8 141.1v.1h.8v-.1M87.8 141.1h3.5M88.7 141v.1M90.5 141v.2h-1.9M91.3 141.1v.1h-.8M91.3 141v.1M100.3 141.1v.1h1.2v-.1M101.5 141.4l.1 .1M101.5 141.2v.2M101.5 141.4h.1M101.5 141.2v.2l.1-.2M101.5 141.4h3.9"/>
<path d="M103.1 141.1l-1.6 .1M103.4 141.1l-.3 .1M105.4 141.4l-3.9 .1M105.4 141.1v.3M107.8 141.6a143.9 143.9 0 0 0-9.2 25.7h-37.1M152.9 141.6h1.6M153 141.6h-13.6l.4 3.9 .9 6.1 1.5 8 1.8 7.7M154.5 141.6h11.8M166.3 141.6h.1M166.5 141.6l-.2 2.5a132.4 132.4 0 0 1-3 17.1l-1.4 6.1M80.6 162.1l.1 .1M98.7 167.3h.1"/>
<circle cx="61.1" cy="63.8" r=".14"/>
<circle cx="77.1" cy="64.9" r=".41"/>
<circle cx="61.1" cy="81.2" r=".14"/>
<circle cx="72.1" cy="140.4" r=".45"/>
<circle cx="72.1" cy="140.4" r=".28"/>
<circle cx="73.2" cy="140.4" r=".45"/>
<circle cx="73.3" cy="140.3" r=".28"/>
<circle cx="73.3" cy="140.4" r=".5"/>
<circle cx="74.4" cy="140.3" r=".28"/>
<circle cx="74.4" cy="140.4" r=".5"/>
<circle cx="74.4" cy="140.4" r=".45"/>
<circle cx="75.5" cy="140.4" r=".5"/>
<circle cx="78.1" cy="166.8" r=".1"/>
<circle cx="78.1" cy="166.4" r=".1"/>
<circle cx="78.1" cy="165.4" r=".1"/>
<circle cx="78.1" cy="165.7" r=".1"/>
<circle cx="78.1" cy="166.1" r=".1"/>
<circle cx="78.5" cy="166.1" r=".1"/>
<circle cx="78.5" cy="166.8" r=".1"/>
<circle cx="78.5" cy="165.4" r=".1"/>
<circle cx="78.5" cy="166.4" r=".1"/>
<circle cx="78.5" cy="165.7" r=".1"/>
<circle cx="78.9" cy="165.4" r=".1"/>
<circle cx="78.9" cy="166.8" r=".1"/>
<circle cx="78.9" cy="166.1" r=".1"/>
<circle cx="78.9" cy="165.7" r=".1"/>
<circle cx="78.9" cy="166.4" r=".1"/>
<circle cx="79.3" cy="166.8" r=".1"/>
<circle cx="79.3" cy="166.4" r=".1"/>
<circle cx="79.3" cy="166.1" r=".1"/>
<circle cx="79.3" cy="165.4" r=".1"/>
<circle cx="79.3" cy="165.7" r=".1"/>
<circle cx="79.7" cy="165.7" r=".1"/>
<circle cx="79.7" cy="166.8" r=".1"/>
<circle cx="79.7" cy="166.1" r=".1"/>
<circle cx="79.7" cy="165.4" r=".1"/>
<circle cx="79.7" cy="166.4" r=".1"/>
<circle cx="80.1" cy="165.7" r=".1"/>
<circle cx="80.1" cy="166.4" r=".1"/>
<circle cx="80.1" cy="165.4" r=".1"/>
<circle cx="80.1" cy="166.8" r=".1"/>
<circle cx="80.1" cy="166.1" r=".1"/>
</g>
<!-- layer: CENTER -->
<g fill="none" stroke="#000" stroke-width=".25">
<path d="M106.9 35.7v3.5M106.9 39.8v.7M106.9 41.2v3.5M58.2 72.5h3.8M62.7 72.5h.6M64 72.5h3.4M68.1 72.5h.7M69.4 72.5h3.4M73.5 72.5h.7M74.8 72.5h3.4M78.9 72.5h.7M80.2 72.5h3.4"/>
<path d="M84.3 72.5h.7M85.7 72.5h3.4M89.7 72.5h.7M91.1 72.5h3.4M95.1 72.5h.7M96.5 72.5h3.4M100.5 72.5h.7M101.9 72.5h3.4M106 72.5h.6M107.3 72.5h3.8"/>
</g>
<!-- layer: 3 -->
<g fill="none" stroke="#000" stroke-width=".25">
<path d="M58.2 37v-17.3h178.3v147.6h-47.9M148.3 21.1v.7M148.3 22.2v.6M148.3 23.2v.7M148.3 24.2v.7M148.3 25.2v.7M148.3 26.2v.7M148.3 27.2v.7M148.3 28.3v.6M148.3 29.3v.7M148.3 30.3v.7M148.3 31.3v.7"/>
<path d="M148.3 32.3v.7M148.3 33.3v.7M148.3 34.3v.7M148.3 35.3v.7M148.3 36.4v.6M148.3 37.4v.7M148.3 38.4v.7M148.3 39.4v.7M148.8 20.4h-.5v.4M149.1 20.4h.7M150.1 20.4h.7M151.1 20.4h.7"/>
<path d="M152.2 20.4h.6M153.2 20.4h.6M154.2 20.4h.7M155.2 20.4h.7M156.2 20.4h.7M157.2 20.4h.7M158.2 20.4h.7M159.3 20.4h.6M160.3 20.4h.7M161.3 20.4h.7M162.3 20.4h.7M163.3 20.4h.7"/>
<path d="M164.3 20.4h.7M165.3 20.4h.7M166.4 20.4h.6M167.4 20.4h.6M168.4 20.4h.7M169.4 20.4h.7M170.4 20.4h.7M171.4 20.4h.7M172.5 20.4h.6M173.5 20.4h.6M174.5 20.4h.7M175.5 20.4h.7"/>
<path d="M176.5 20.4h.7M177.5 20.4h.7M178.5 20.4h.7M179.6 20.4h.6M180.6 20.4h.7M181.6 20.4h.7M182.6 20.4h.7M183.6 20.4h.7M184.6 20.4h.7M185.6 20.4h.7M186.7 20.4h.6M187.7 20.4h.6"/>
<path d="M188.7 20.4h.7M189.7 20.4h.7M190.7 20.4h.7M191.7 20.4h.7M192.8 20.4h.6M193.8 20.4h.6M194.8 20.4h.7M195.8 20.4h.7M196.8 20.4h.7M197.8 20.4h.7M198.8 20.4h.7M199.9 20.4h.6"/>
<path d="M200.9 20.4h.7M201.9 20.4h.7M202.9 20.4h.7M203.9 20.4h.7M204.9 20.4h.7M205.9 20.4h.7M207 20.4h.6M208 20.4h.6M209 20.4h.7M210 20.4h.7M211 20.4h.7M212 20.4h.7"/>
<path d="M213 20.4h.7M214.1 20.4h.6M215.1 20.4h.7M216.1 20.4h.7M217.1 20.4h.7M218.1 20.4h.7M219.1 20.4h.7M220.2 20.4h.6M221.2 20.4h.7M222.2 20.4h.7M223.2 20.4h.7M224.2 20.4h.7"/>
<path d="M225.2 20.4h.7M226.2 20.4h.7M227.3 20.4h.6M228.3 20.4h.6M229.3 20.4h.7M230.3 20.4h.7M231.3 20.4h.7M232.3 20.4h.7M233.3 20.4h.7M234.4 20.4h.6M235.4 20.4h.4v.4M235.8 21.1v.7"/>
<path d="M235.8 22.2v.6M235.8 23.2v.7M235.8 24.2v.7M235.8 25.2v.7M235.8 26.2v.7M235.8 27.2v.7M235.8 28.3v.6M235.8 29.3v.7M235.8 30.3v.7M235.8 31.3v.7M235.8 32.3v.7M235.8 33.3v.7"/>
<path d="M235.8 34.3v.7M235.8 35.3v.7M235.8 36.4v.6M235.8 37.4v.7M235.8 38.4v.7M235.8 39.4v.7M148.3 50.6v.4h.5M148.3 40.4v.7M148.3 41.4v.7M148.3 42.5v.6M148.3 43.5v.7M148.3 44.5v.7"/>
<path d="M148.3 45.5v.7M148.3 46.5v.7M148.3 47.5v.7M148.3 48.6v.6M148.3 49.6v.6M149.1 51h.7M150.1 51h.7M151.1 51h.7M152.2 51h.6M153.2 51h.6M154.2 51h.7M155.2 51h.7"/>
<path d="M156.2 51h.7M157.2 51h.7M158.2 51h.7M159.3 51h.6M160.3 51h.7M161.3 51h.7M162.3 51h.7M163.3 51h.7M164.3 51h.7M165.3 51h.7M166.4 51h.6M167.4 51h.6"/>
<path d="M168.4 51h.7M169.4 51h.7M170.4 51h.7M171.4 51h.7M172.5 51h.6M173.5 51h.6M174.5 51h.7M175.5 51h.7M176.5 51h.7M177.5 51h.7M178.5 51h.7M179.6 51h.6"/>
<path d="M180.6 51h.7M181.6 51h.7M182.6 51h.7M183.6 51h.7M184.6 51h.7M185.6 51h.7M186.7 51h.6M187.7 51h.6M188.7 51h.7M189.7 51h.7M190.7 51h.7M191.7 51h.7"/>
<path d="M192.8 51h.6M193.8 51h.6M194.8 51h.7M195.8 51h.7M196.8 51h.7M197.8 51h.7M198.8 51h.7M199.9 51h.6M200.9 51h.7M201.9 51h.7M202.9 51h.7M203.9 51h.7"/>
<path d="M204.9 51h.7M205.9 51h.7M207 51h.6M208 51h.6M209 51h.7M210 51h.7M211 51h.7M212 51h.7M213 51h.7M214.1 51h.6M215.1 51h.7M216.1 51h.7"/>
<path d="M217.1 51h.7M218.1 51h.7M219.1 51h.7M220.2 51h.6M221.2 51h.7M222.2 51h.7M223.2 51h.7M224.2 51h.7M225.2 51h.7M226.2 51h.7M227.3 51h.6M228.3 51h.6"/>
<path d="M229.3 51h.7M230.3 51h.7M231.3 51h.7M232.3 51h.7M233.3 51h.7M234.4 51h.6M235.8 50.6v.4h-.4M235.8 40.4v.7M235.8 41.4v.7M235.8 42.5v.6M235.8 43.5v.7M235.8 44.5v.7"/>
<path d="M235.8 45.5v.7M235.8 46.5v.7M235.8 47.5v.7M235.8 48.6v.6M235.8 49.6v.6M115 130.7h-14.1l-2.6 5.1M92.9 153.9h-11.4l-2.5 5.1M121.1 149.5h10.2l2.6 5.1M80.8 171.4l3.3 6.6h20.4"/>
</g>
<path d="M65.2 135.9l.4-.2 .4 1.3zM98.1 135.7l.4 .2-.8 1.1zM78.8 159l.4 .2-.8 1.1zM133.7 154.7l.4-.2 .4 1.3zM80.2 170.2l.8 1.1-.4 .2z" fill="#000" stroke="#000" stroke-width=".21"/>
<!-- layer: 1 -->
<path d="M74.2 138.4h.1M74.3 138.2h.1M77.2 134h.1M59.6 141.6h.1M153 141.6h13.5" fill="none" stroke="#000" stroke-width=".21"/>
<!-- layer: 2 -->
<path d="M65 154.4h4.7M70.4 151.7l-.4 2.4M70.8 151.7h-6.4l.3 2.4" fill="none" stroke="#000" stroke-width=".25"/>
<!-- layer: CEN -->
<path d="M78.9 166v2M78.9 168.3v.3M78.9 169v1.9" fill="none" stroke="#000" stroke-width=".25"/>
<!-- layer: 0 -->
<g fill="none" stroke="#000" stroke-width=".21">
<path d="M63.2 153.9h8.1v.7h-8.1zM63.3 153.9v-1.2h7.8v1.2M63.8 154.6l.9 .6M64.7 155.2l.2 .3a4.3 4.3 0 0 0 .3 2.6l1.6 1.8M66.8 159.9l.1 3.1 .6 1.5v2.8h18v-1.3h-4.8M69.6 156l.1 .1M69.7 156.1a5 5 0 0 1 1.8 4.7M70.7 154.6l-1.1 .8v.6M71.5 160.8a.33 .33 0 0 0 .5 .4M74.6 160.1a5.1 5.1 0 0 1 6.6 3.5v2.4M74.6 160.1l-2.6 1.1M75.2 169.2h.1"/>
<path d="M75.2 167.3v4a11.6 11.6 0 0 1 5.5 .1l1.8-.2v-3.9M75.2 169.8v.1M75.2 168.9h7.3M75.2 169.6h.1M75.4 169.6h6.9M75.4 169.9h6.9M76 166v.3h1M76.4 164.5h-.5l-3.2 1.5M76.4 164.5l.2 .2v1.3M77 166h-4.7v1.3M77.1 165.4v1.4M77.2 165.4l.3-.3h2.9l.2 .3v1.4l-.3 .3"/>
<path d="M77.2 166.8l.3 .3M77.5 164.9h2.7M77.5 167.1h2.7M77.5 164.9l-.3 .1-.2 .4v1.4l.2 .3 .3 .2M80.3 164.9l.2 .1 .2 .4v1.6l-.4 .3M81.3 164.4l2.7 1.6M81.7 166v.3h-1M82.5 169.6h.1M82.5 169.2h-7.3M82.5 169.8v.1"/>
<circle cx="77.7" cy="166.1" r=".1"/>
<circle cx="77.7" cy="165.4" r=".1"/>
<circle cx="77.7" cy="166.8" r=".1"/>
<circle cx="77.7" cy="165.7" r=".1"/>
<circle cx="77.7" cy="166.4" r=".1"/>
</g>
<!-- layer: 61 -->
<path d="M59.6 72.5h.1" fill="none" stroke="#000" stroke-width=".21"/>
<!-- layer: 6 -->
<path d="M137.1 37h-78.9v130.3h130.4v-69.4" fill="none" stroke="#000" stroke-width=".25"/>
<text font-size="7.7" x="60.7" y="33.8">DST-830,831 (개폐)</text>
<text font-size="3.9" x="56.7" y="190.6">※주의: 비데 개폐높이 포함, 설치부위 도기허용차는 ±5%이므로 반드시 실측 확인 후 시공하십시오.</text>
<g font-size="2.9">
<text x="81.4" y="53">725</text>
<text x="115.7" y="75.2" transform="rotate(-90 115.7 75.2)">400</text>
<text x="52.6" y="83.7" transform="rotate(-90 52.6 83.7)">250</text>
<text x="79.9" y="109.8">720</text>
<text x="45.2" y="136.5" transform="rotate(-90 45.2 136.5)">990</text>
<text x="117.9" y="145.9" transform="rotate(-90 117.9 145.9)">710</text>
<text x="49.7" y="151.2" transform="rotate(-90 49.7 151.2)">555</text>
<text x="112.4" y="157.1" transform="rotate(-90 112.4 157.1)">380</text>
<text x="53.7" y="164.8" transform="rotate(-90 53.7 164.8)">150</text>
<text x="65.9" y="178.3">305</text>
<text x="66.6" y="174.8">285</text>
<text x="80.8" y="182.8">745</text>
</g>
<g font-size="2.4">
<text x="149.9" y="25.6">KS L1551위생도기 기준에 따라</text>
<text x="150.1" y="28.6">실 제품 치수는 아래와 같은 도기 허용공차 내에서 변할 수 있습니다.</text>
<text x="150.1" y="31.7">① 40mm미만 : ±2mm</text>
<text x="150.1" y="34.7">② 40mm이상 : ±5%</text>
<text x="179" y="31.7">(KS)</text>
<text x="179.3" y="34.7">(KS)</text>
<text x="149.8" y="40.7">※정확한 시공을 위해서 반드시 제품 사이즈를 실측하고 시공하여 주시기 바랍니다.</text>
<text x="150.1" y="37.7">③ 최대 허용공차 : ±25mm</text>
<text x="180.2" y="37.7">(KS)</text>
<text x="150" y="46.6">예시) 길이 725mm는 700~750mm까지의 치수 허용차를 가집니다.</text>
</g>
<g font-size="2.1">
<text x="84.5" y="179.9">(구 VG2 100 염비관)</text>
<text x="84.7" y="177.2">VN 100 SDR33</text>
</g>
<g font-size="1.9">
<text x="51.5" y="95.1">(15A)</text>
<text x="51.5" y="92.7">R1/2</text>
<text x="50.3" y="123.7">TFC-830N</text>
<text x="101.4" y="129.8">DST-830,831</text>
<text x="121.5" y="148.6">DL P4010</text>
<text x="82.2" y="153.2">TFC-722N</text>
<text x="86.2" y="172.6">TFC-202VN</text>
</g>
</svg>
